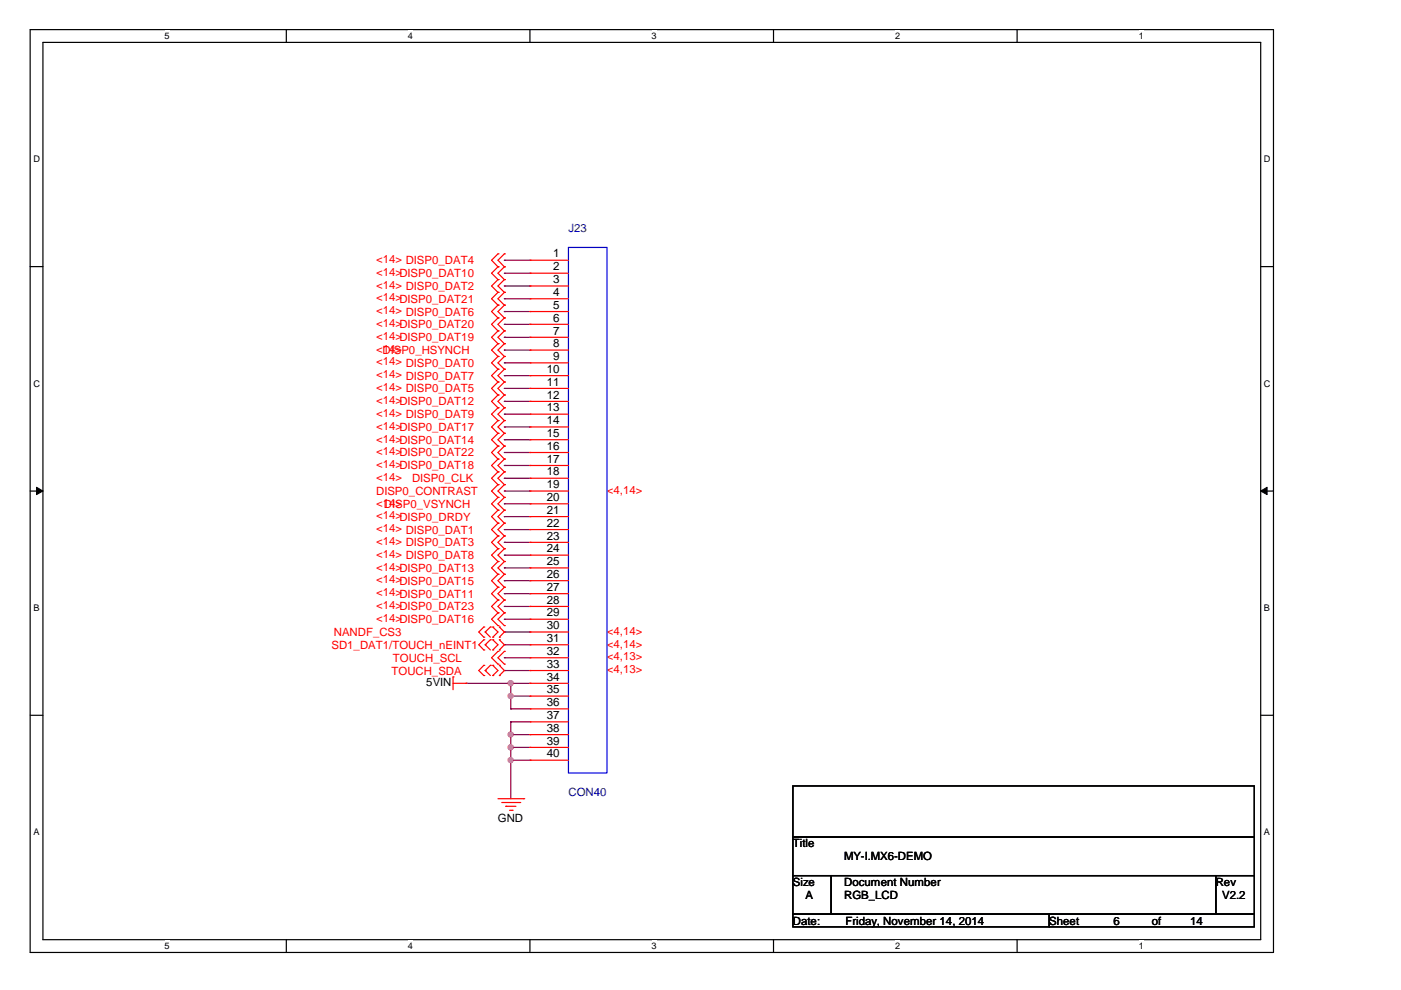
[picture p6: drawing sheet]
<svg xmlns="http://www.w3.org/2000/svg" width="297mm" height="210mm" viewBox="0 0 297 210" stroke-linecap="round" stroke-linejoin="round" font-family="sans-serif">
<path d="M6.4 6.3h263.6v195.6h-263.6zM9.1 9h258.2v190.2h-258.2z" fill="none" stroke="#000" stroke-width=".25"/>
<g fill="#fff">
<path d="M34.9 6.5h1v2.2h-1z"/>
<path d="M34.9 199.4h1v2.2h-1z"/>
</g>
<path d="M60.7 6.3v2.7M60.7 199.2v2.7" fill="none" stroke="#000" stroke-width=".25"/>
<g fill="#fff">
<path d="M86.5 6.5h1v2.2h-1z"/>
<path d="M86.5 199.4h1v2.2h-1z"/>
</g>
<path d="M112.4 6.3v2.7M112.4 199.2v2.7" fill="none" stroke="#000" stroke-width=".25"/>
<g fill="#fff">
<path d="M138.1 6.5h1.1v2.2h-1.1z"/>
<path d="M138.1 199.4h1.1v2.2h-1.1z"/>
</g>
<path d="M164 6.3v2.7M164 199.2v2.7" fill="none" stroke="#000" stroke-width=".25"/>
<g fill="#fff">
<path d="M189.8 6.5h1v2.2h-1z"/>
<path d="M189.8 199.4h1v2.2h-1z"/>
</g>
<path d="M215.6 6.3v2.7M215.6 199.2v2.7" fill="none" stroke="#000" stroke-width=".25"/>
<g fill="#fff">
<path d="M241.4 6.5h1.1v2.2h-1.1z"/>
<path d="M241.4 199.4h1.1v2.2h-1.1z"/>
<path d="M7.1 32.7h1.3v2.2h-1.3z"/>
<path d="M268 32.7h1.3v2.2h-1.3z"/>
<path d="M7.1 80.2h1.3v2.2h-1.3z"/>
<path d="M268 80.2h1.3v2.2h-1.3z"/>
</g>
<path d="M6.4 56.5h2.7M267.3 56.5h2.7" fill="none" stroke="#000" stroke-width=".25"/>
<g fill="#fff">
<path d="M7.1 127.8h1.2v2.2h-1.2z"/>
<path d="M268 127.8h1.2v2.2h-1.2z"/>
</g>
<path d="M6.4 104.1h2.7M267.3 104.1h2.7" fill="none" stroke="#000" stroke-width=".25"/>
<g fill="#000" stroke="#000" stroke-width=".21">
<path d="M7.7 103.3l1.4 .8-1.4 .8z" fill-rule="evenodd"/>
<path d="M267.3 104.1l1.3-.8v1.6z" fill-rule="evenodd"/>
</g>
<g fill="#fff">
<path d="M7.1 175.3h1.2v2.2h-1.2z"/>
<path d="M268 175.3h1.2v2.2h-1.2z"/>
</g>
<path d="M6.4 151.7h2.7M267.3 151.7h2.7M168.1 166.6h97.8v10.9h-97.8zM168.1 177.5h97.8v8.1h-97.8zM168.1 185.6h8.1v8.2h-8.1zM168.1 193.8h54.4v2.7h-54.4zM176.2 185.6h81.6v8.2h-81.6zM222.5 193.8h43.4v2.7h-43.4zM257.8 185.6h8.1v8.2h-8.1z" fill="none" stroke="#000" stroke-width=".25"/>
<g fill="none" stroke="#800040" stroke-width=".25">
<path d="M106.9 55.2h.1M106.9 57.9h.1M106.9 55.2h5.5M106.9 57.9h5.5M106.9 76.9h.1M106.9 60.6h.1M106.9 79.6h.1M106.9 66.1h.1M106.9 71.5h.1M106.9 68.8h.1M106.9 63.3h.1M106.9 74.2h.1"/>
<path d="M106.9 76.9h5.5M106.9 60.6h5.5M106.9 79.6h5.5M106.9 66.1h5.5M106.9 71.5h5.5M106.9 68.8h5.5M106.9 63.3h5.5M106.9 74.2h5.5M106.9 82.4h.1M106.9 87.8h.1M106.9 85.1h.1M106.9 93.2h.1"/>
<path d="M106.9 90.5h.1M106.9 95.9h.1M106.9 98.7h.1M106.9 82.4h5.5M106.9 87.8h5.5M106.9 85.1h5.5M106.9 93.2h5.5M106.9 90.5h5.5M106.9 95.9h5.5M106.9 98.7h5.5M106.9 112.3h.1M106.9 115h.1"/>
<path d="M106.9 117.7h.1M106.9 106.8h.1M106.9 109.5h.1M106.9 101.4h.1M106.9 104.1h.1M106.9 112.3h5.5M106.9 115h5.5M106.9 117.7h5.5M106.9 106.8h5.5M106.9 109.5h5.5M106.9 101.4h5.5M106.9 104.1h5.5"/>
<path d="M106.9 139.5h.1M106.9 134h.1M106.9 136.7h.1M106.9 125.9h.1M106.9 120.4h.1M106.9 123.1h.1M106.9 131.3h.1M106.9 128.6h.1M106.9 139.5h5.5M106.9 134h5.5M106.9 136.7h5.5M106.9 125.9h5.5"/>
<path d="M106.9 120.4h5.5M106.9 123.1h5.5M106.9 131.3h5.5M106.9 128.6h5.5M98.8 144.9h.1M98.8 144.9h13.6M106.9 142.2h.1M106.9 142.2h5.5M108.3 144.9h.1M108.3 147.6h.1M108.3 150.3h.1M108.3 153h.1"/>
<path d="M108.3 155.8h.1M108.3 158.5h.1M108.3 144.9v5.4M108.3 153v16.3M108.3 147.6h4.1M108.3 150.3h4.1M108.3 153h4.1M108.3 155.8h4.1M108.3 158.5h4.1M108.3 161.2h.1M108.3 161.2h4.1"/>
</g>
<g fill="#f0f" stroke="#f0f" stroke-width=".25">
<circle cx="108.3" cy="144.9" r=".54"/>
<circle cx="108.3" cy="147.6" r=".54"/>
<circle cx="108.3" cy="155.7" r=".54"/>
<circle cx="108.3" cy="158.4" r=".54"/>
<circle cx="108.3" cy="161.2" r=".54"/>
</g>
<g fill="none" stroke="#f00" stroke-width=".25">
<path d="M105.6 59.3h.1M105.6 53.8h.1M105.6 56.6h.1M105.6 59.3l-1.4 1.3 1.4 1.4M105.6 53.8l-1.4 1.4 1.4 1.4M105.6 56.6l-1.4 1.3 1.4 1.4M106.9 59.3h.1M106.9 56.6h.1M106.9 53.8h.1M106.9 59.3l-1.3 1.3 1.3 1.4M106.9 53.8l-1.3 1.4 1.3 1.4M106.9 56.6l-1.3 1.3 1.3 1.4"/>
<path d="M112.4 55.2h.1M112.4 57.9h.1M112.4 55.2h8.1M112.4 57.9h8.1M105.6 75.6h.1M105.6 78.3h.1M105.6 62h.1M105.6 64.7h.1M105.6 67.4h.1M105.6 70.2h.1M105.6 72.9h.1M105.6 75.6l-1.4 1.3 1.4 1.4"/>
<path d="M105.6 78.3l-1.4 1.3 1.4 1.4M105.6 64.7l-1.4 1.4 1.4 1.3M105.6 70.2l-1.4 1.3 1.4 1.4M105.6 67.4l-1.4 1.4 1.4 1.4M105.6 62l-1.4 1.3 1.4 1.4M105.6 72.9l-1.4 1.3 1.4 1.4M106.9 78.3h.1M106.9 75.6h.1M106.9 62h.1M106.9 67.4h.1M106.9 64.7h.1M106.9 72.9h.1"/>
<path d="M106.9 70.2h.1M106.9 75.6l-1.3 1.3 1.3 1.4M106.9 78.3l-1.3 1.3 1.3 1.4M106.9 64.7l-1.3 1.4 1.3 1.3M106.9 70.2l-1.3 1.3 1.3 1.4M106.9 67.4l-1.3 1.4 1.3 1.4M106.9 62l-1.3 1.3 1.3 1.4M106.9 72.9l-1.3 1.3 1.3 1.4M112.4 60.6h.1M112.4 63.3h.1M112.4 66.1h.1M112.4 68.8h.1"/>
<path d="M112.4 71.5h.1M112.4 74.2h.1M112.4 76.9h.1M112.4 79.6h.1M112.4 60.6h8.1M112.4 63.3h8.1M112.4 66.1h8.1M112.4 68.8h8.1M112.4 71.5h8.1M112.4 74.2h8.1M112.4 76.9h8.1M112.4 79.6h8.1"/>
<path d="M105.6 81h.1M105.6 83.7h.1M105.6 86.5h.1M105.6 89.2h.1M105.6 91.9h.1M105.6 94.6h.1M105.6 97.3h.1M105.6 81l-1.4 1.4 1.4 1.3M105.6 86.5l-1.4 1.3 1.4 1.4M105.6 83.7l-1.4 1.4 1.4 1.4M105.6 91.9l-1.4 1.3 1.4 1.4M105.6 89.2l-1.4 1.3 1.4 1.4"/>
<path d="M105.6 94.6l-1.4 1.3 1.4 1.4M105.6 97.3l-1.4 1.4 1.4 1.3M106.9 83.7h.1M106.9 81h.1M106.9 89.2h.1M106.9 86.5h.1M106.9 94.6h.1M106.9 91.9h.1M106.9 97.3h.1M106.9 81l-1.3 1.4 1.3 1.3M106.9 86.5l-1.3 1.3 1.3 1.4M106.9 83.7l-1.3 1.4 1.3 1.4"/>
<path d="M106.9 91.9l-1.3 1.3 1.3 1.4M106.9 89.2l-1.3 1.3 1.3 1.4M106.9 94.6l-1.3 1.3 1.3 1.4M106.9 97.3l-1.3 1.4 1.3 1.3M112.4 82.4h.1M112.4 85.1h.1M112.4 87.8h.1M112.4 90.5h.1M112.4 93.2h.1M112.4 95.9h.1M112.4 98.7h.1M112.4 82.4h8.1"/>
<path d="M112.4 85.1h8.1M112.4 87.8h8.1M112.4 90.5h8.1M112.4 93.2h8.1M112.4 95.9h8.1M112.4 98.7h8.1M105.6 110.9h.1M105.6 113.6h.1M105.6 116.3h.1M105.6 119.1h.1M105.6 100h.1M105.6 105.5h.1"/>
<path d="M105.6 108.2h.1M105.6 102.8h.1M105.6 110.9l-1.4 1.4 1.4 1.3M105.6 113.6l-1.4 1.4 1.4 1.3M105.6 116.3l-1.4 1.4 1.4 1.4M105.6 119.1l-1.4 1.3 1.4 1.4M105.6 105.5l-1.4 1.3 1.4 1.4M105.6 108.2l-1.4 1.3 1.4 1.4M105.6 100l-1.4 1.4 1.4 1.4M105.6 102.8l-1.4 1.3 1.4 1.4M106.9 113.6h.1M106.9 110.9h.1"/>
<path d="M106.9 116.3h.1M106.9 119.1h.1M106.9 100h.1M106.9 108.2h.1M106.9 105.5h.1M106.9 102.8h.1M106.9 110.9l-1.3 1.4 1.3 1.3M106.9 113.6l-1.3 1.4 1.3 1.3M106.9 116.3l-1.3 1.4 1.3 1.4M106.9 119.1l-1.3 1.3 1.3 1.4M106.9 105.5l-1.3 1.3 1.3 1.4M106.9 108.2l-1.3 1.3 1.3 1.4"/>
<path d="M106.9 100l-1.3 1.4 1.3 1.4M106.9 102.8l-1.3 1.3 1.3 1.4M112.4 101.4h.1M112.4 104.1h.1M112.4 106.8h.1M112.4 109.5h.1M112.4 112.3h.1M112.4 115h.1M112.4 117.7h.1M112.4 101.4h8.1M112.4 104.1h8.1M112.4 106.8h8.1"/>
<path d="M112.4 109.5h8.1M112.4 112.3h8.1M112.4 115h8.1M112.4 117.7h8.1M102.6 137.8h.1M102.6 135.7h.1M102.6 135.1h.1M102.6 132.9h.1M102.6 132.9l-1.1 1.1 1.1 1.1M102.6 135.7l-1.1 1 1.1 1.1M102.9 136.7h.1M102.9 134h.1"/>
<path d="M102.9 136.7l1.1 1.1M102.9 134l1.1 1.1M104 135.7h.1M104 132.9h.1M104 135.7l-1.1 1M104 132.9l-1.1 1.1M104.5 135.7h.1M104.5 137.8h.1M104.5 132.9h.1M104.5 135.1h.1M104.5 135.7l1.1 1-1.1 1.1M104.5 132.9l1.1 1.1-1.1 1.1"/>
<path d="M105.6 124.5h.1M105.6 127.2h.1M105.6 121.8h.1M105.6 129.9h.1M105.6 132.6h.1M105.6 138.1h.1M105.6 124.5l-1.4 1.4 1.4 1.3M105.6 121.8l-1.4 1.3 1.4 1.4M105.6 129.9l-1.4 1.4 1.4 1.3M105.6 127.2l-1.4 1.4 1.4 1.3M105.6 138.1l-1.4 1.4 1.4 1.3M105.9 135.7h.1"/>
<path d="M105.9 137.8h.1M105.9 132.9h.1M105.9 135.1h.1M105.9 135.7l1 1-1 1.1M105.9 132.9l1 1.1-1 1.1M106.9 127.2h.1M106.9 124.5h.1M106.9 121.8h.1M106.9 132.6h.1M106.9 129.9h.1M106.9 138.1h.1M106.9 124.5l-1.3 1.4 1.3 1.3"/>
<path d="M106.9 121.8l-1.3 1.3 1.3 1.4M106.9 129.9l-1.3 1.4 1.3 1.3M106.9 127.2l-1.3 1.4 1.3 1.3M106.9 138.1l-1.3 1.4 1.3 1.3M112.4 120.4h.1M112.4 123.1h.1M112.4 125.9h.1M112.4 128.6h.1M112.4 131.3h.1M112.4 134h.1M112.4 136.7h.1M112.4 139.5h.1"/>
<path d="M112.4 120.4h8.1M112.4 123.1h8.1M112.4 125.9h8.1M112.4 128.6h8.1M112.4 131.3h8.1M112.4 134h8.1M112.4 136.7h8.1M112.4 139.5h8.1M96.1 143.5h.1M96.1 144.9h2.7M96.1 143.5v2.7M98.8 144.9h.1"/>
<path d="M102.6 143.2h.1M102.6 141.1h.1M102.6 141.1l-1.1 1.1 1.1 1M102.9 142.2h.1M102.9 142.2l1.1 1M104 141.1h.1M104 141.1l-1.1 1.1M104.5 141.1h.1M104.5 143.2h.1M104.5 141.1l1.1 1.1-1.1 1M105.6 140.8h.1M105.9 141.1h.1"/>
<path d="M105.9 143.2h.1M105.9 141.1l1 1.1-1 1M106.9 140.8h.1M112.4 142.2h.1M112.4 144.9h.1M112.4 147.6h.1M112.4 150.3h.1M112.4 153h.1M112.4 155.8h.1M112.4 158.5h.1M112.4 144.9h8.1M112.4 142.2h8.1"/>
<path d="M112.4 147.6h8.1M112.4 150.3h8.1M112.4 153h8.1M112.4 155.8h8.1M112.4 158.5h8.1M105.6 169.3h5.4M106.4 170.2h3.8M107.2 171h.1M107.2 171h2.2M108 171.8h.6M108.6 171.8h.1M110.2 170.2h.1"/>
<path d="M111 169.3h.1M112.4 161.2h.1M112.4 161.2h8.1"/>
</g>
<path d="M120.5 52.5h8.2v111.4h-8.2z" fill="none" stroke="#00f" stroke-width=".25"/>
<g font-size="2.5">
<text x="117.3" y="54.6">1</text>
<text x="117.3" y="57.3">2</text>
<text x="117.3" y="60">3</text>
<text x="117.3" y="62.8">4</text>
<text x="117.3" y="65.5">5</text>
<text x="117.3" y="68.2">6</text>
<text x="117.3" y="70.9">7</text>
<text x="117.3" y="73.6">8</text>
<text x="117.3" y="76.3">9</text>
<text x="115.9" y="79.1">10</text>
<text x="115.9" y="81.8">11</text>
<text x="115.9" y="84.5">12</text>
<text x="115.9" y="87.2">13</text>
<text x="115.9" y="89.9">14</text>
<text x="115.9" y="92.6">15</text>
<text x="115.9" y="95.3">16</text>
<text x="115.9" y="98.1">17</text>
<text x="115.9" y="100.8">18</text>
<text x="115.9" y="103.5">19</text>
<text x="115.9" y="106.2">20</text>
<text x="115.9" y="108.9">21</text>
<text x="115.9" y="111.7">22</text>
<text x="115.9" y="114.4">23</text>
<text x="115.9" y="117.1">24</text>
<text x="115.9" y="119.8">25</text>
<text x="115.9" y="122.5">26</text>
<text x="115.9" y="125.3">27</text>
<text x="115.9" y="128">28</text>
<text x="115.9" y="130.7">29</text>
<text x="115.9" y="133.4">30</text>
<text x="115.9" y="136.1">31</text>
<text x="115.9" y="138.9">32</text>
<text x="115.9" y="141.6">33</text>
<text x="115.9" y="144.3">34</text>
<text x="115.9" y="147">35</text>
<text x="115.9" y="149.7">36</text>
<text x="115.9" y="152.5">37</text>
<text x="115.9" y="155.2">38</text>
<text x="115.9" y="157.9">39</text>
<text x="115.9" y="160.6">40</text>
</g>
<g font-size="2.4" fill="#000080">
<text x="120.5" y="49.2">J23</text>
<text x="120.5" y="168.8">CON40</text>
</g>
<g font-size="2.4" fill="#f00">
<text x="79.8" y="55.8">&lt;14&gt; DISP0_DAT4</text>
<text x="79.8" y="58.5">&lt;14&gt;DISP0_DAT10</text>
<text x="79.8" y="61.2">&lt;14&gt; DISP0_DAT2</text>
<text x="79.8" y="63.9">&lt;14&gt;DISP0_DAT21</text>
<text x="79.8" y="66.6">&lt;14&gt; DISP0_DAT6</text>
<text x="79.8" y="69.4">&lt;14&gt;DISP0_DAT20</text>
<text x="79.8" y="77.5">&lt;14&gt; DISP0_DAT0</text>
<text x="79.8" y="72.1">&lt;14&gt;DISP0_DAT19</text>
<text x="79.8" y="74.8">&lt;DISP0_HSYNCH</text>
<text x="81.2" y="74.8">14&gt;</text>
<text x="79.8" y="82.9">&lt;14&gt; DISP0_DAT5</text>
<text x="79.8" y="80.2">&lt;14&gt; DISP0_DAT7</text>
<text x="79.8" y="88.4">&lt;14&gt; DISP0_DAT9</text>
<text x="79.8" y="85.7">&lt;14&gt;DISP0_DAT12</text>
<text x="79.8" y="93.8">&lt;14&gt;DISP0_DAT14</text>
<text x="79.8" y="91.1">&lt;14&gt;DISP0_DAT17</text>
<text x="79.8" y="102">&lt;14&gt;</text>
<text x="79.8" y="96.5">&lt;14&gt;DISP0_DAT22</text>
<text x="79.8" y="99.2">&lt;14&gt;DISP0_DAT18</text>
<text x="79.8" y="107.4">&lt;14&gt;</text>
<text x="79.8" y="105">DISP0_CONTRAST</text>
<text x="81.4" y="107.7">DISP0_VSYNCH</text>
<text x="87.4" y="102.2">DISP0_CLK</text>
<text x="128.7" y="104.7">&lt;4,14&gt;</text>
<text x="79.8" y="112.8">&lt;14&gt; DISP0_DAT1</text>
<text x="79.8" y="110.1">&lt;14&gt;DISP0_DRDY</text>
<text x="79.8" y="115.5">&lt;14&gt; DISP0_DAT3</text>
<text x="79.8" y="118.3">&lt;14&gt; DISP0_DAT8</text>
<text x="79.8" y="121">&lt;14&gt;DISP0_DAT13</text>
<text x="79.8" y="123.7">&lt;14&gt;DISP0_DAT15</text>
<text x="79.8" y="126.4">&lt;14&gt;DISP0_DAT11</text>
<text x="79.8" y="131.8">&lt;14&gt;DISP0_DAT16</text>
<text x="79.8" y="129.1">&lt;14&gt;DISP0_DAT23</text>
<text x="70.3" y="137.6">SD1_DAT1/TOUCH_nEINT1</text>
<text x="70.8" y="134.8">NANDF_CS3</text>
<text x="128.7" y="137.3">&lt;4,14&gt;</text>
<text x="128.7" y="134.6">&lt;4,14&gt;</text>
<text x="83" y="143">TOUCH_SDA</text>
<text x="83.3" y="140.3">TOUCH_SCL</text>
<text x="128.7" y="142.7">&lt;4,13&gt;</text>
<text x="128.7" y="140">&lt;4,13&gt;</text>
</g>
<g font-size="2.4">
<text x="90.4" y="145.4">5VIN</text>
<text x="105.6" y="174.3">GND</text>
<text x="168.1" y="179.7">Title</text>
<text x="179" y="182.4">MY-I.MX6-DEMO</text>
<text x="168.1" y="187.8">Size</text>
<text x="170.8" y="190.6">A</text>
<text x="179" y="187.8">Document Number</text>
<text x="179" y="190.6">RGB_LCD</text>
<text x="257.8" y="187.8">Rev</text>
<text x="259.1" y="190.6">V2.2</text>
<text x="168.1" y="196">Date:</text>
<text x="179.2" y="196">Friday, November 14, 2014</text>
<text x="222.5" y="196">Sheet</text>
<text x="236.1" y="196">6</text>
<text x="244.2" y="196">of</text>
<text x="252.3" y="196">14</text>
</g>
<g font-size="1.9">
<text x="34.9" y="8.3">5</text>
<text x="86.5" y="8.3">4</text>
<text x="138.1" y="8.3">3</text>
<text x="189.8" y="8.3">2</text>
<text x="241.4" y="8.3">1</text>
<text x="7.1" y="34.4">D</text>
<text x="268" y="34.4">D</text>
<text x="7.1" y="82">C</text>
<text x="268" y="82">C</text>
<text x="7.1" y="129.6">B</text>
<text x="268" y="129.6">B</text>
<text x="7.1" y="177.1">A</text>
<text x="268" y="177.1">A</text>
<text x="34.9" y="201.2">5</text>
<text x="86.5" y="201.2">4</text>
<text x="138.1" y="201.2">3</text>
<text x="189.8" y="201.2">2</text>
<text x="241.4" y="201.2">1</text>
</g>
</svg>
